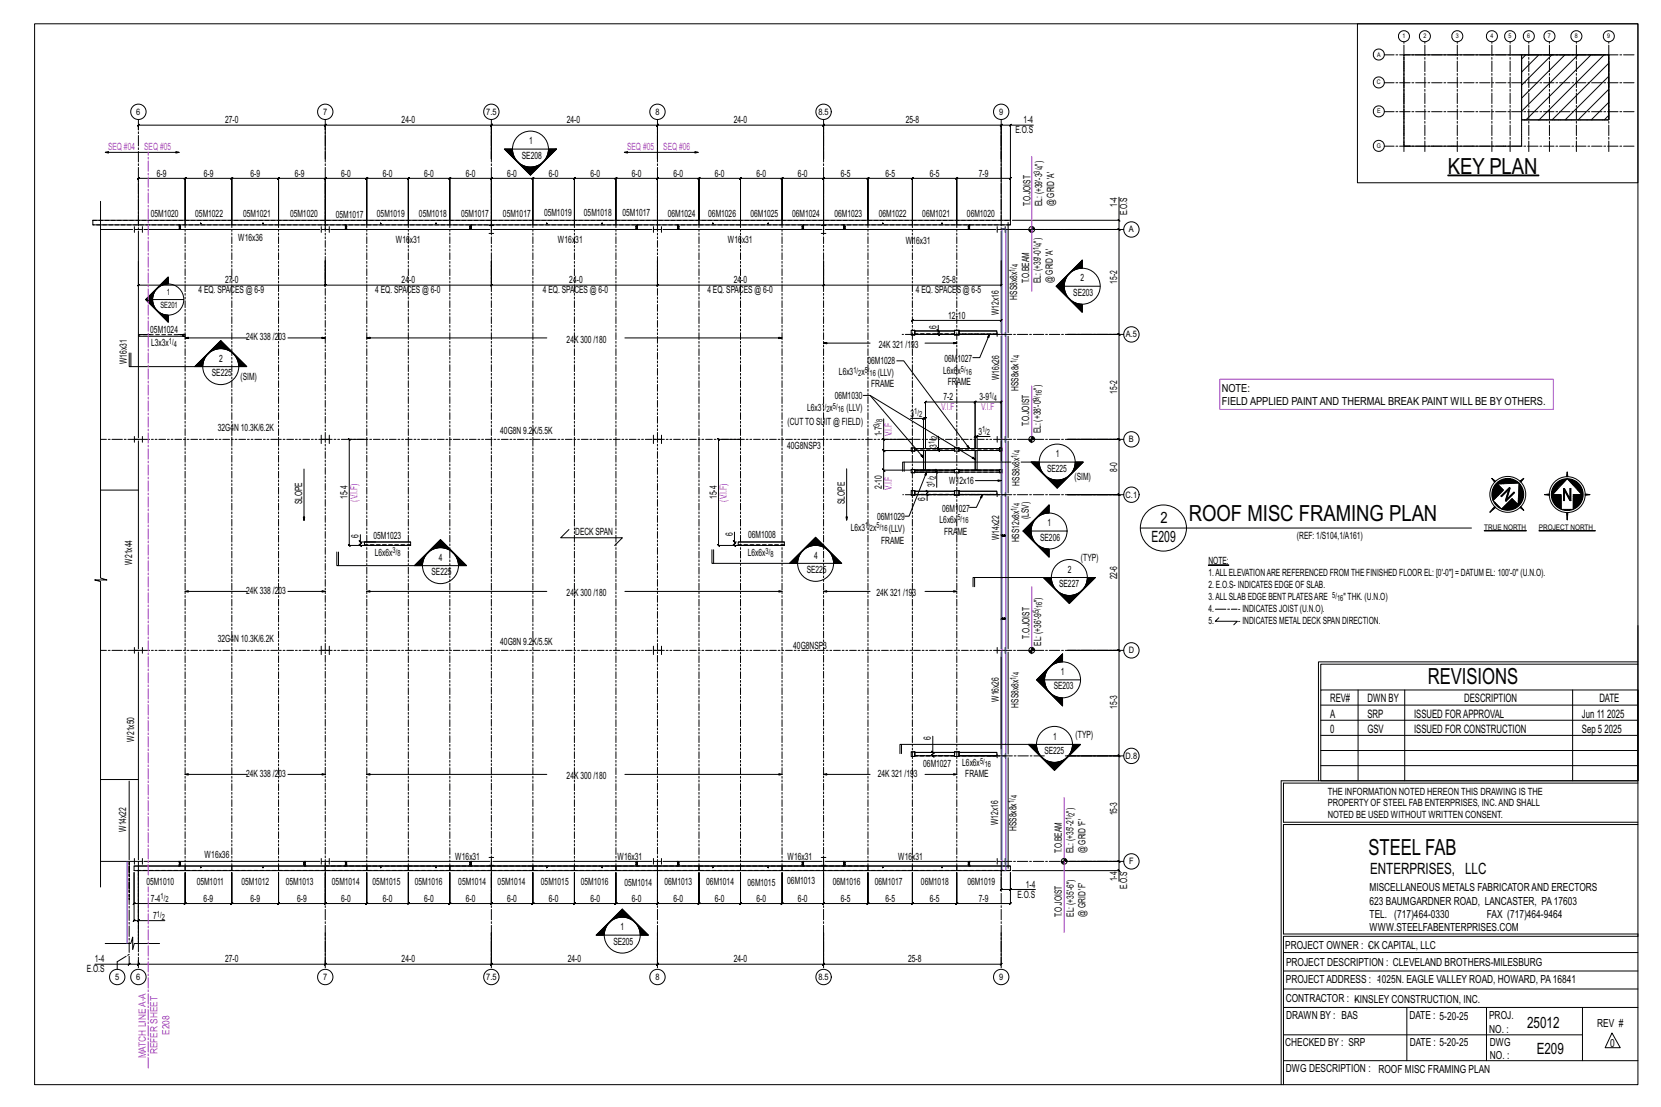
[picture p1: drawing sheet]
<svg xmlns="http://www.w3.org/2000/svg" width="914mm" height="610mm" viewBox="0 0 914 610" stroke-linecap="round" stroke-linejoin="round" font-family="sans-serif">
<g fill="#000" stroke="#000" stroke-width=".55">
<path d="M797 96h50v1h-50zM817 292h23zM847 292h31zM665 311h11z"/>
<circle cx="110" cy="123" r=".1"/>
<circle cx="145" cy="123" r=".1"/>
<circle cx="210" cy="123" r=".1"/>
<circle cx="240" cy="123" r=".1"/>
<circle cx="301" cy="123" r=".1"/>
<circle cx="331" cy="123" r=".1"/>
<circle cx="392" cy="123" r=".1"/>
<circle cx="423" cy="123" r=".1"/>
<circle cx="486" cy="123" r=".1"/>
<circle cx="519" cy="123" r=".1"/>
<circle cx="110" cy="478" r=".1"/>
<circle cx="145" cy="478" r=".1"/>
<circle cx="210" cy="478" r=".1"/>
<circle cx="240" cy="478" r=".1"/>
<circle cx="301" cy="478" r=".1"/>
<circle cx="331" cy="478" r=".1"/>
<circle cx="392" cy="478" r=".1"/>
<circle cx="423" cy="478" r=".1"/>
<circle cx="486" cy="478" r=".1"/>
<circle cx="519" cy="478" r=".1"/>
</g>
<g fill="none" stroke="#000" stroke-width=".55">
<path d="M19 13h883v584h-883zM747 13h155v88h-155zM838 30v36h48v-36h-113v50h3M840 30l-2 3M847 30l-9 10M854 30l-16 17M862 30l-24 24M869 30l-31 31M876 30l-36 36M883 30l-36 36M886 35l-32 31M886 56l-10 10"/>
<path d="M886 49l-17 17M886 42l-24 24M76 71v-2l1-1-1 1h103l1-1-1 1v2M556 69l1-1zM556 69h-5l1-1-1 1v52M569 69h-13v52v-23h1l-1 1v-1h-29l-1 1 1-1v23v-23l-1 1 1-1h-25h1l-1 1v-1v23v-23h1l-1 1v-1h-24l-1 1 1-1v23v-23l-1 1 1-1h-25h1l-1 1v-1v23v-23h1l-1 1v-1h-22l-1 1 1-1v23v-23l-1 1 1-1h-23l-1 1 1-1v23v-23l-1 1 1-1h-23l-1 1 1-1v23v-23l-1 1 1-1h-23l-1 1 1-1v23v-23l-1 1 1-1h-23h1l-1 1v-1v23v-23h1l-1 1v-1h-23h1l-1 1v-1v23v-23h1l-1 1v-1h-23h1l-1 1v-1v23v-23h1l-1 1v-1h-22l-1 1 1-1v23v-23l-1 1 1-1h-23l-1 1 1-1v23v-23l-1 1 1-1h-23l-1 1 1-1v23v-23l-1 1 1-1h-23l-1 1 1-1v23v-23l-1 1 1-1h-23h1l-1 1v-1v23v-23h1l-1 1v-1h-26h1l-1 1v-1v23v-23h1l-1 1v-1h-25l-1 1 1-1v23v-23l-1 1 1-1h-26l-1 1 1-1v23v-23l-1 1 1-1h-26h1l-1 1v-1v23h-25v3h25M838 66h48v-36h-48v50h-65M886 64l-3 2M58 84h41M179 88v-19l1-1-1 1h92h-1l1-1v1v19v-19h-1l1-1v1h91h-1l1-1v1v19v-19h-1l1-1v1h91l1-1-1 1v19v-19l1-1-1 1h98l1-1-1 1v19M278 82l14 14 14-14M278 82l6 6"/>
<path d="M279 82l4 5M279 82l4 4M279 82l4 3M280 82l3 3M280 82l2 3M280 82l2 2M281 82l1 2M281 82l1 1M282 82v1M282 82h-4l14 14 14-14h-24M287 91l5 5 5-5M287 91l5 5"/>
<path d="M288 91l4 4 4-4M289 91l3 4 3-4M289 92l3 2 3-2M290 92l2 2 2-2M291 92l1 1 2-1M291 92l1 1 1-1M291 92l1 1M292 92h.1M292 96l-14-14 14 14M293 92l-1 1v-1M293 92l-1 1M296 91l-4 4"/>
<path d="M302 82h.1M303 82l-1 1M303 82l-1 2M304 82l-2 2M304 82l-2 3M305 82l-4 3M305 82l-4 4M305 82l-4 5M306 82l-6 5M306 82l-6 6M306 82l-14 14M344 84h40"/>
<path d="M55 111v207l4 1h-7l3 1v168M616 109v12h-59M55 126h18M74 125v3M74 126h4M76 121h26v3h-26zM76 127v114M78 125v3M79 126h97M98 124h1v2h-1h1v-2zM99 125h.1M99 124h.1"/>
<path d="M99 126h.1M99 125v1M99 125v1zM99 124v1zM102 121h26v3h-26M110 123h.1M111 123h.1M128 121h25v3h-25M145 123h.1M153 121h26v3h-26M177 126h4M177 125v3"/>
<path d="M179 121h23v3h-23M181 125v3M182 126h88M190 124v2v-2zM190 125h.1M190 124h.1M190 126h.1M190 125v1M190 125h1M191 125h-1M191 125h.1M191 126h.1"/>
<path d="M191 125l-1 1M191 125v1zM191 124v1zM191 125v1M202 121h23v3h-23M209 123h.1M210 123h.1M225 121h23v3h-23M240 123h.1M248 121h23v3h-23M259 124v1zM259 125h.1"/>
<path d="M259 125v1zM259 125v1M259 126h.1M259 124h1h-1v2h1h-1zM269 124h3M269 129h3M271 121h22v3h-22M271 124v5M271 126h88M293 121h23v3h-23M301 123h.1M316 121h23v3h-23"/>
<path d="M331 123h.1M332 123h.1M339 121h23v3h-23M350 125h.1M350 126h.1M350 125v1M350 125v1zM350 124v1zM351 125h-1M351 125l-1 1M351 125h.1M351 126h.1"/>
<path d="M351 124v2zM351 125v1M360 126h4M360 125v3M362 121h23v3h-23M364 125v3M365 126h88M373 124v2v-2zM373 125h.1M373 124h.1M373 126h.1M373 125v1"/>
<path d="M373 125l1 1zM373 124l1 1zM374 125h.1M374 125v1M385 121h23v3h-23M392 123h.1M393 123h.1M408 121h23v3h-23M423 123h.1M431 121h22v3h-22M442 125h.1M442 126h.1"/>
<path d="M442 125v1M442 125v1zM442 124v1zM442 124h1h-1v2h1h-1zM452 124h3M452 129h3M453 121h25v3h-25M453 124v5M454 126h94M464 124h1v2h-1h1v-2zM465 125h.1M465 124h.1"/>
<path d="M465 126h.1M465 125v1M465 125v1zM465 124v1zM478 121h24v3h-24M486 123h.1M502 124h25M502 121h25M518 123h.1M519 123h.1M527 121h29v3h-29zM533 125h.1"/>
<path d="M533 126h.1M533 125v1M533 125v1zM533 124v1zM533 124h1h-1v2h1h-1zM533 126h1M533 125h1M534 125v1M549 126h4M549 125v3M551 127v56M553 125v3"/>
<path d="M555 122v61M566 126h4M566 127l2 1M566 126l2 2M567 126l1 1M568 126v1M568 125l1 1M568 126h1M568 126h.1M568 125v3M568 125l2 1M588 126h28l1 1-1-1v58l1 1-1-1h-28h28l1 1-1-1v58v-1l1 1h-1h-28h28v-1l1 1h-1v30l1 1-1-1h-28h28l1 1-1-1v86l1 1-1-1h-28h28l1 1-1-1v58l1 1-1-1h-28h28l1 1-1-1v58l1 1-1-1h-27h27l1 1-1-1v5"/>
<path d="M616 121l1 1zM616 121v5l1 1-1-1h-61M93 154l-3 3M93 155l-1 1M93 155l-3 2M93 153l-12 12 12 12-5-5M93 155l-2 2M93 153l-5 5M93 156h-1M93 153l-4 4M93 154l-4 3M93 155l-2 1"/>
<path d="M93 156v-3l-13 12M551 144v13h1h-1h-98h1h-1v-13v13h1h-1h-91v-13v13h-91h-1l1-13v13h-1h1h-92v-13v13h-103h1h-1v-13M582 158l5 4M583 158l4 3M583 158l3 3M584 158l2 2M584 158l2 1M585 158h1M586 158h20M586 157v1M586 157l-1 1h1M586 157l-1 1"/>
<path d="M586 157l-1 1 1 1M586 156l-1 2 1 1M586 156l-2 2M586 155l-2 3M586 155l-3 3 3 3M586 154l-3 4M587 154l-4 4 4 4M587 153l-5 5M587 152l-5 6 5 5M594 148l2-2-2 2M596 144l-14 14 14 14M596 143l-15 15 15 14-1-4"/>
<path d="M596 145l-3 3M596 143l-14 15 14 14-14-14zM596 146l-2 2M596 145l-4 3M596 143v5M596 143v1l-5 5M596 147l-1 1M596 144l-5 5M596 145l-4 4M596 144l-6 6M80 165l13 12v-3M80 165l13-12-13 12 13 12"/>
<path d="M81 165l4 4M82 165l3 3M82 165l2 2M83 165l1 1M83 165l1-1v1M84 165h17M84 165h.1M84 164l-1 1 1 1M84 163l-1 2 1 1M84 163l-2 2 2 2M84 163l-2 2M84 162l-2 3 2 2"/>
<path d="M84 162l-2 3 2 3M85 162l-4 3M85 161l-4 4 4 3M85 161l-4 4 4 4M85 160l-4 5 4 5M88 172l5 5M89 173l4 3M90 173l3 3M90 173l3 2M91 173l2 2M92 174h1M502 176h49v1l1-1h-1"/>
<path d="M503 176l-1 1zM517 179l-1 3M590 166l6 5M591 166l5 5M592 167l4 4M593 167l3 3M594 167l2 2-2-2M594 167l2 2M595 167l1 2M595 167l1 1M596 168h.1M71 194v8h36"/>
<path d="M72 194v8M83 184h-7v1h25v-1M98 184h3M101 184h1v1h-1zM101 184h1M102 186h34M112 200l-2 2M112 199l-3 3M112 198l-3 4M113 198l-5 4M113 197l-5 5M113 196l-5 6 14-14 14 14"/>
<path d="M116 193l6-5 5 5M117 193l5-5 4 5M117 193l5-4 4 4M118 193l4-4 3 4M120 192l2-2 1 2M120 192l2-1 1 1M121 192l1-1v1M121 192h1M122 188l-15 14 15-14M122 190l-3 2M122 190l2 2M122 191l1 1"/>
<path d="M122 188l14 14M122 189l-3 3M122 189l2 3M122 191l-2 1M122 189l-4 4M122 189l-5 4M130 196l5 6M130 197l5 5M131 198l3 4M131 199l3 3M131 200l2 2M159 186h20"/>
<path d="M202 186h99M344 186h87M453 189h26M494 199h4l36 48M502 182h2v2h-2zM504 182h21v2h-21zM504 182h-2M504 182h21M509 189h18M516 182l1 1zM517 182v2h-1l1 1-1-1M525 182h3v2h-3z"/>
<path d="M525 182h3M528 182h21v2h-21zM528 182h21M529 184h19M545 184l-6 13h-3M549 184h4M549 183v2M551 185v56M553 183v2M555 185v56M107 202l15-14 14 14zM112 201l-1 1"/>
<path d="M112 201l-2 1M131 201l1 1-1-1M131 201l1 1M131 202h1M475 218h4l29 34M479 218l58 35M177 240v4M181 240v4M360 240v4M364 240v4M486 231v11h16M501 230h7v17"/>
<path d="M508 230v1l1-1zM508 230h1v1l1-1h-1v17v-26v1l1-1h-1h28l-1 1 1-1v26M538 240l-1 1zM74 240v4M74 242h4M76 243v114M78 240v4M167 258v29M177 242h4M202 242h-10v-1l1 1h-1v58l1 1-1-1h11M360 242h4M408 242h-12l-1-1 1 1v58h-1l1 1v-1h13"/>
<path d="M466 258v28M486 258l1 2zM486 241l1 1zM486 242v6l1 1-1-1h17h-17v-1l1 2-1-1v11M498 254v6M503 259h-17v10M504 247h21v1h-21zM504 259h21v1h-21zM504 247h-2v1h2v-1h-2M504 259h-2v1h2v-2l-2 1M504 247h21M505 259h11l-1-1 1 1v1"/>
<path d="M508 248h1v11h-1zM508 248h.1M509 248h-1M509 248h.1M509 259h-5M509 248v11M515 260l1 1zM516 246l1 1zM517 240v7h-12M517 247v1h-1l1 1v-1h-6M525 247h3v1h-3zM525 247h3"/>
<path d="M525 258l3 1zM525 259h-16M525 259h.1M528 259v1h-3M528 247h22v1h-22zM528 259h22v1h-22zM528 247h22M537 248h1v11h-1zM537 248h.1M537 247v-26l-1 1 1-1h14v1l1-1h-1v33M537 259h-9M537 259h13"/>
<path d="M538 248h-1v11M538 240h-1l-1 1 1-1v7M538 248h.1M545 240h-7v7M549 240v4M549 242h4M550 247h2v1h-2zM550 247h2M550 259h2v1h-2zM550 259h2M551 243v29M553 240v4"/>
<path d="M555 243v28M557 254h-60v6M562 254l10 1M566 242h4M566 242l2 1M567 242l1 1M568 242h.1M568 254l14 14 14-14-14 15zM568 241l1 1M568 240l1 2M568 240v4M568 254l14 14"/>
<path d="M568 254l6 6M568 240l2 2M569 254l4 4M570 254l3 3M570 254l2 3M570 254l2 2M571 254l1 2M571 254l1 1M572 254v1M572 254h20M573 259l-4-5 4 5M592 254h4l-14 15-14-15"/>
<path d="M592 254v1M593 254l-1 1M593 254l-1 2M594 254l-2 2M594 254l-2 3M594 254l-3 3M595 254l-4 4M595 254l-4 5M596 254l-6 6M596 254l-14 14M863 260l-1 3M55 270h21"/>
<path d="M502 270h2v3h-2zM504 271h21v1h-21zM504 270h-2M504 271h21M505 260h11v8M510 260l-10 24h-2M510 271v-1l1 1h-1v1l1 1-1-1v4M525 270h3v3h-3zM525 270h3M528 271h21v1h-21zM528 271h21M537 265h14"/>
<path d="M541 272l-3 7h-4M549 271v2M549 272h4M551 273v84M553 271v2M555 273v84M577 263l5 5M578 279l-5 4M578 279l-6 5M578 280l-4 3M578 278v1M578 279l-5 5"/>
<path d="M578 278l-14 14M578 263l4 5 4-5M578 264l4 3 4-3M579 264l3 3M579 264l3 3 3-3M580 264l2 2 2-2M581 264l1 2 1-2M581 264l1 1 1-1M581 264l1 1M582 264v1M583 264l-1 1M584 264l-2 2"/>
<path d="M585 264l-3 3M587 263l-5 5M821 263l2 2M822 264l1 1M823 279l-3 3 2-2M823 277l3 2M823 279l-1 1M823 265l-2-2 2 3M823 279l-3 3M824 267l12-1v12l-4-3-5 5-5-4 6-6zM824 267a8 8 0 0 0-1 8M825 267a8 8 0 0 0-2 8"/>
<path d="M825 267l-2 4v3M825 267l-2 4 1 3M826 268l-2 3v3M826 268l-2 3v2M826 268l-1 2v3M826 269l-1 1v3M827 269l-2 3M827 269l-1 3M827 269l-1 2M828 270l-1 1M831 269l-4 5-1-1 5-5v1l-1 6 3-4h1l-5 5M832 266h-2h-2"/>
<path d="M833 275h-2M833 275l-2 1M833 266l-3-1-3 1M833 275l-3 2M833 276l-3 1M834 271l-5 5 2-7-5 4M834 271l-5 5 2-7-4 4M834 276l-2 1h-2M834 266a7 7 0 0 0-8 0M834 276l-2 2h-3M834 266a8 8 0 0 0-9 0M835 277l-3 1h-3"/>
<path d="M835 277l-3 2h-4M835 266a8 8 0 0 0-11 1M835 277l-4 2h-3M835 278a8 8 0 0 1-7 1M836 266a8 8 0 0 0-11-1 8 8 0 0 0-3 10M836 278a8 8 0 0 1-9 2M836 270v3v2M836 269l1 4-1 3M836 268a7 7 0 0 1 0 8M836 268a8 8 0 0 1 0 9M836 267a8 8 0 0 1 0 11M836 267a8 8 0 0 1 1 10 8 8 0 0 1-10 3"/>
<path d="M837 279l2 2-2-2 1 1M837 279l2 2M838 264l-1 1 2-2-2 2M839 263l-2 3M850 272l3 1M853 272h-1h1M853 272h-3h2M855 272a8 8 0 0 0 4 8M855 272a8 8 0 0 0 4 7M856 272l1 4 2 3M856 272l1 4 2 2M856 272l1 3 2 3"/>
<path d="M857 272l1 3 1 2M858 272v3l1 1M858 272l1 4M858 272l1 3M859 272v3M859 272v2M860 267l-2 1-1 2M861 266l-3 2-2 3M861 269v7M861 265a7 7 0 0 0-5 6M861 270l3 6h1v-7h-1v6l-3-6v7M862 265a8 8 0 0 0-7 7"/>
<path d="M862 264a8 8 0 0 0-7 8M862 264a8 8 0 0 0-7 7 8 8 0 0 0 4 9M863 263v-2v2M863 261v-1v3M863 264l8 8h-5v9h-7v-9h-4zM863 264a8 8 0 0 1 8 7 8 8 0 0 1-5 9M864 264a8 8 0 0 1 7 8M864 265a8 8 0 0 1 6 7M864 269v7l-3-7M864 265a7 7 0 0 1 6 6M865 269v7l-4-7v7M865 266l3 2 1 3"/>
<path d="M866 267l1 1 2 2M866 272v2M867 272l-1 3M868 272l-2 4M868 272l-1 3-1 1M868 272v3l-2 2M869 272l-1 3-2 2M869 272l-1 4-2 2M870 272l-1 4-3 2M870 272l-1 4-3 3M870 272a8 8 0 0 1-4 7M871 272a8 8 0 0 1-5 8"/>
<path d="M873 272h2M874 272h-1h2M875 272l-2 1M198 298l1 1zM198 294v4h9M198 298v2l1 1-1-1h9M201 298h25v2h-25zM201 298h25M242 299l-2 3M242 299l3 3M242 299l-3 3M313 292l-4 4h34l-5 4"/>
<path d="M404 298l1 1zM404 293v5h1M404 298v2l1 1-1-1h13M406 298h26v2h-26zM406 298h26M449 299l-2 1M449 299l2 1M449 298l-3 3M449 300h-1M449 296l14 14-14-14-14 14M449 297l4 4M449 297l3 4"/>
<path d="M449 296l14 14M449 298l3 3M449 297l-4 4M552 295l-1-1 1 1M563 292l15-14-14 14M564 292l14 15M564 292l14 14M564 292l5 5M565 292l3 4M567 292l1 2M567 292l1 1M568 292h19"/>
<path d="M568 292h-1M568 292h-1l1 1M568 291l-2 1M568 291l-2 1 2 2M568 290l-2 2 2 2M568 290l-2 2 2 3M568 290l-3 2 3 3M568 289l-3 3 3 3M568 289l-3 3 3 4M568 288l-4 4M569 288l-5 4 5 5M569 287l-5 5 5 6"/>
<path d="M576 283l2-2-2 2M578 282l-1 1M578 280l-3 3M578 281l-3 2M578 281l-2 2M578 283v-5l-15 14 15 15v-4M628 291h182M861 281h4M862 282l1 4M863 282v2M863 282v4v-4M185 304v7h43"/>
<path d="M186 304v7M228 311l14-14 15 14zM228 311l14-14 15 14-15-14zM233 311h-1M233 310l-1 1M233 310l-2 1M233 309l-2 2M233 309l-3 2M233 308l-3 3 3-2M233 308l-3 3M234 307l-5 4M234 306l-5 5"/>
<path d="M237 303l5-5 6 5M238 303l4-5 5 5M238 302l4-4 5 4M239 302l3-3 4 3M240 302l2-3 3 3M240 302l2-2 3 2M241 302l1-2 2 2M241 302l1-1 2 1M242 302v-1l1 1M242 302h1M242 301v1M242 301l1 1"/>
<path d="M251 306l5 5-14-13-14 13M251 307l5 4M252 308l3 3M252 309l3 2-3-2M252 309l2 2M252 310l2 1M252 310l1 1M252 311h1M392 303v7h43M393 303v7M435 310h4M439 310h24l-14-14-14 14"/>
<path d="M439 310h.1M439 310h-1M439 309l-1 1M439 308l-1 2M439 308l-2 2M440 307l-3 3M440 307l-4 3M440 306l-4 4M440 305l-4 5M441 305l-6 5M441 304l-6 6M444 302l5-5 5 5"/>
<path d="M445 301l4-4 4 4M446 301l3-3 3 3M447 301l2-3 2 3M447 301l2-2 2 2M448 300l1-1 1 1M448 300h1h1M449 300h.1M457 304l6 6M457 305l6 5M458 305l4 5M458 306l4 4M458 307l4 3"/>
<path d="M459 308l2 2M459 308l1 2M459 309l1 1M459 310h1M459 310h.1M537 318v5M572 300l6 6M573 301l5 5-5-5M574 302l4 3M574 318h5M574 318l15 14 14-14-14 14M575 302l3 3"/>
<path d="M575 318l14 14 14-14-6 6M575 318l6 6M575 302l3 2M575 318l5 5M575 318l5 4M576 318l4 4M576 302l2 2M576 302l2 1M577 302l1 1M577 318l2 2M577 302h1M578 318l1 1"/>
<path d="M579 318h24l-14 14-15-14M599 318h.1M599 318v1M600 318l-1 1M600 318l-2 2M601 318l-3 3M602 318l-4 4M602 318l-5 5M102 326h34M159 326h20M202 326h99M344 326h87"/>
<path d="M453 326h26M509 326h18M579 320l-2-2h-41v5M579 321l-3-3 3 3M583 326l6 6 5-6M584 327l5 4 4-4M585 327l4 4 4-4M585 327l4 4M585 327l4 4 3-4M586 327l3 3M586 328l3 2 2-2M586 328l3 2"/>
<path d="M587 328l2 1 1-1M588 328l1 1M588 328l1 1v-1M588 328h1M589 328h.1M590 328l-1 1M591 328l-2 2-2-2M591 328l-2 2M592 327l-3 4M598 320l3-2-3 3M74 357v3M74 358h4"/>
<path d="M76 359v115M78 357v3M177 356v4M177 358h4M181 356v4M360 356v4M360 358h4M364 356v4M549 357v3M549 358h4M551 359v56M552 340l-1 1h1"/>
<path d="M553 357v3M555 359v56M566 358h4M566 358l2 2M567 358l1 1M568 358v1M568 357l1 1M568 358h.1M568 356v4M568 357l2 1M671 340l-2 2h12l-2 2M902 345v85h-197"/>
<path d="M574 374l1 1M575 374h20M575 374v1M575 373l-1 1 1 1M575 373l-1 1M575 373l-1 1 1 2M575 372l-2 2 2 2M575 372l-2 2 2 3M575 371l-2 3 2 3M576 371l-4 3 4 4M576 370l-4 4 4 4M576 370l-4 4 4 5"/>
<path d="M577 369l-6 5 6 6M585 360l-14 14 14 15-14-15zM585 364h.1M585 360l-14 14 14 14M585 363l-1 2M585 362l-4 3M585 361l-5 5M585 362l-3 3M585 363l-2 2M585 364l-1 1M585 364h-1M585 361l-4 4"/>
<path d="M585 361l-6 5M585 361l-4 5M585 364v-4l-14 14 14 15v-4M727 380h175v50h-175zM748 380v50M773 380v50M866 380v50M902 366h-175v14M902 364h-176v66M579 382l6 6M580 383l5 5M581 383l4 5"/>
<path d="M581 384l4 3M582 384l3 3M583 384l2 2M584 384l1 1M585 384h.1M727 397h175M727 388h175M496 410v5M502 414h2v3h-2zM504 414h21v2h-21zM504 414h-2M504 414h21"/>
<path d="M513 414l1 1zM514 405l-1 9M514 414v2h-1l1 1-1-1M525 414h3v3h-3zM525 414h3M528 414h21v2h-21zM528 414h21M529 416h19M549 415v2M549 416h4M551 417v57M553 415v2"/>
<path d="M555 417v61M566 410h29l-14 14zM567 410l5 5M567 410l4 4M568 410l3 4M568 410l3 3M569 410l2 2M569 410l2 1M570 410l1 1M570 410h1M571 412l-3-2h-73v5M575 418l6 6 5-6"/>
<path d="M576 419l5 4 4-4M577 419l4 4 3-4M577 419l4 3 3-3M578 419l3 3 2-3M578 420l3 2 2-2M579 420l2 2 1-2M579 420l2 1 1-1M580 420l1 1v-1M580 420h1M590 411l1-1-1 1M591 410h-1M592 410l-2 1"/>
<path d="M592 410l-2 2M593 410l-3 2M593 410l-3 3M594 410l-4 4M594 410l-5 5M594 410l-5 6M595 410l-14 14-14-14 5 6M595 410l-14 14-15-14 15 14M595 410l-14 14M727 413h175M727 405h175M55 429h21"/>
<path d="M71 430v44M102 426h34M159 426h20M202 426h99M344 426h87M453 426h26M509 426h18M705 430v167M727 422h175M902 431h-195v22h195M902 454h-195v60h195v2h-195v81M55 474h19"/>
<path d="M74 473v3M74 474h4M76 479v28h15M78 473v3M79 474h97M98 477h1v-2l-1-1h1v3M99 476h.1M99 475h.1M99 475v1zM102 477h26v2h-26zM102 477h-28M110 478h.1"/>
<path d="M111 478h.1M128 477h-54v2h28M128 477h25v2M128 477h51v2M145 478h.1M153 477h49v2h-74M167 475h.1M167 476h.1M167 476h1zM167 475l1 1zM168 475h.1M168 476h.1"/>
<path d="M168 477v-3v1v2M177 473v3M177 474h4M179 477h299M181 473v3M182 474h88M190 477v-2v-1v3M190 476h.1M190 475h.1M190 475h1M191 476h-1M191 475h.1"/>
<path d="M191 476h.1M191 475v1zM202 477h23v2h-23zM209 478h.1M210 478h.1M225 477h23v2h-23zM240 478h.1M248 477h23v2h-23zM259 475h.1M259 476h.1M259 475v1zM259 477v-3h1l-1 1v2h1"/>
<path d="M269 472h3M269 477h3M271 477h22v2h-22zM271 472v5M271 474h88M293 477h23v2h-23zM301 478h.1M316 477h23v2h-23zM331 478h.1M332 478h.1M339 477h23v2h-23zM350 475h1"/>
<path d="M350 476h1M350 476h.1M350 475v1zM351 475h-1M351 476h-1M351 475h.1M351 476h.1M351 477v-3v1v2M360 473v3M360 474h4M362 477h23v2h-23zM364 473v3"/>
<path d="M365 474h88M373 477v-2v-1v3M373 476h.1M373 475h.1M373 476h1zM373 475l1 1zM374 475h.1M374 476h.1M385 477h23v2h-23zM392 478h.1M393 478h.1M408 477h23v2h-23z"/>
<path d="M423 478h.1M431 477h22v2h-22zM442 475h.1M442 476h.1M442 475v1zM442 477v-3h1l-1 1v2h1M452 472h3M452 477h3M453 472v5M454 474h94M464 477h1v-2l-1-1h1v3M465 476h.1"/>
<path d="M465 475h.1M465 475v1zM486 478h.1M502 477h25v2h-25zM502 477h-49v2h25M518 478h.1M519 478h.1M527 477h-49v2h24M527 477h29v2h-29M527 477h29M533 475h.1M533 476h.1"/>
<path d="M533 475v1zM533 477v-3h1l-1 1v2h1M533 476h1M534 475h-1M549 473v3M549 474h4M551 479v11l1-1-1 1h5M553 473v3M557 479h59v6M584 474h4M584 475l1 1M584 474l2 2"/>
<path d="M585 474l1 1M586 473l1 1M586 474h1M586 474h.1M586 473v3M616 479l1 1zM556 490l1-1-1 1zM570 490h-14v-10v18l1-1-1 1h-29v-1l-1 1h1v-18v18v-1l-1 1h1h-25l1-1-1 1v-18v18l1-1-1 1h-24v-1l-1 1h1v-18v18v-1l-1 1h1h-25l1-1-1 1v-18v18l1-1-1 1h-22v-1l-1 1h1v-18v18v-1l-1 1h1h-23v-1l-1 1h1v-18v18v-1l-1 1h1h-23v-1l-1 1h1v-18v18v-1l-1 1h1h-23v-1l-1 1h1v-18v18v-1l-1 1h1h-23l1-1-1 1v-18v18l1-1-1 1h-23l1-1-1 1v-18v18l1-1-1 1h-23l1-1-1 1v-18v18l1-1-1 1h-22v-1l-1 1h1v-18v18v-1l-1 1h1h-23v-1l-1 1h1v-18v18v-1l-1 1h1h-23v-1l-1 1h1v-18v18v-1l-1 1h1h-23v-1l-1 1h1v-18v18v-1l-1 1h1h-23l1-1-1 1v-18v18l1-1-1 1h-26l1-1-1 1v-18v18l1-1-1 1h-25v-1l-1 1h1v-18v18v-1l-1 1h1h-26v-1l-1 1h1v-18v18v-1l-1 1h1h-28v-1l-1 1h1v-18v27h-1l1-1v1h2M58 520h14l1-4v7l1-3h14M76 507l1-1-1 1zM179 514v17l1-1-1 1h92h-1l1-1v1v-17v17h-1l1-1v1h91h-1l1-1v1v-17v17h-1l1-1v1h91l1-1-1 1v-17v17l1-1-1 1h98l1-1-1 1v-17M333 515h24l-14-14-15 14h4"/>
<path d="M333 514l-1 1M333 513l-2 2M333 512l-3 3M333 511l-3 4M334 511l-5 4M334 510l-5 5M335 509l-6 6M338 506l5-5 4 5M338 506l5-4 4 4M339 506l4-4 3 4M340 505l3-2 2 2M341 505l2-2 1 2"/>
<path d="M341 505l2-1 1 1M342 505l1-1v1M342 505h1M342 505h.1M343 501l14 14-14-14-15 14M343 503l-3 2M343 501l5 6M343 503l2 2M343 501l-6 6M343 501l14 14M351 509l5 6M351 510l5 5"/>
<path d="M351 511l5 4M352 511l3 4-3-4M352 512l3 3M352 513l2 2M352 514l2 1M352 514l1 1M352 515h1M65 530v4M71 531l1-1-1 1zM71 527v4h-19M179 529v2l1-1-1 1h-103l1-1-1 1v-2v2l1-1-1 1h-5M707 535h195"/>
<path d="M707 525h195M707 555h195M707 545h195M774 555v29M818 555v29M871 555v29M707 570h164M887 569l5 8h-8zM707 584h195"/>
<circle cx="773" cy="20" r="3"/>
<circle cx="784" cy="20" r="3"/>
<circle cx="802" cy="20" r="3"/>
<circle cx="821" cy="20" r="3"/>
<circle cx="831" cy="20" r="3"/>
<circle cx="842" cy="20" r="3"/>
<circle cx="853" cy="20" r="3"/>
<circle cx="868" cy="20" r="3"/>
<circle cx="886" cy="20" r="3"/>
<circle cx="759" cy="30" r="3"/>
<circle cx="759" cy="45" r="3"/>
<circle cx="76" cy="62" r="4"/>
<circle cx="179" cy="62" r="4"/>
<circle cx="271" cy="62" r="4"/>
<circle cx="362" cy="62" r="4"/>
<circle cx="453" cy="62" r="4"/>
<circle cx="551" cy="62" r="4"/>
<circle cx="759" cy="61" r="3"/>
<circle cx="292" cy="82" r="10"/>
<circle cx="759" cy="80" r="3"/>
<circle cx="568" cy="126" r="1.6"/>
<circle cx="623" cy="126" r="4"/>
<circle cx="596" cy="158" r="10"/>
<circle cx="93" cy="165" r="9"/>
<circle cx="623" cy="184" r="4"/>
<circle cx="122" cy="202" r="10"/>
<circle cx="568" cy="242" r="1.6"/>
<circle cx="582" cy="254" r="10"/>
<circle cx="623" cy="242" r="4"/>
<circle cx="623" cy="272" r="4"/>
<circle cx="830" cy="272" r="9"/>
<circle cx="830" cy="272" r="10"/>
<circle cx="863" cy="272" r="9"/>
<circle cx="863" cy="272" r="10"/>
<circle cx="578" cy="292" r="10"/>
<circle cx="640" cy="291" r="13"/>
<circle cx="242" cy="311" r="10"/>
<circle cx="449" cy="310" r="10"/>
<circle cx="589" cy="318" r="10"/>
<circle cx="568" cy="358" r="1.6"/>
<circle cx="623" cy="358" r="4"/>
<circle cx="585" cy="374" r="10"/>
<circle cx="581" cy="410" r="10"/>
<circle cx="623" cy="416" r="4"/>
<circle cx="586" cy="474" r="1.6"/>
<circle cx="623" cy="474" r="4"/>
<circle cx="343" cy="515" r="10"/>
<circle cx="65" cy="538" r="4"/>
<circle cx="76" cy="538" r="4"/>
<circle cx="179" cy="538" r="4"/>
<circle cx="271" cy="538" r="4"/>
<circle cx="362" cy="538" r="4"/>
<circle cx="453" cy="538" r="4"/>
<circle cx="551" cy="538" r="4"/>
</g>
<path d="M568 86v74M568 213v27M671 209h184v16h-184zM568 323v33M586 439v34M586 474v39" fill="none" stroke="#f0f" stroke-width=".55"/>
<path d="M773 30h113v36M838 66h48h-48M838 66v14h-65v-50M838 66v-36h48v36" fill="none" stroke="#000" stroke-width=".55" stroke-dasharray="0 1"/>
<g fill="none" stroke="#000" stroke-width=".55" stroke-dasharray="5.8 1 1 1">
<path d="M900 30h-138M900 46h-138M76 66v60M179 66v60M271 66v55M362 66v60M453 66v60M551 66v60M900 62h-138M773 83v-60M784 83v-60M802 83v-60"/>
<path d="M821 83v-60M831 83v-60M842 83v-60M853 83v-60M868 83v-60M886 83v-60M900 80h-138M619 126h-65M619 184h-122M76 242h-21M619 242h-65M619 272h-122"/>
<path d="M669 335h12M76 358h-21M619 358h-65M575 416h-31M619 416h-33M76 474v60M76 479v40M179 474v60M271 474v60M362 474v60M453 474v60M551 474v60"/>
<path d="M619 474h-65M65 530l6-4v-52v21"/>
</g>
<path d="M552 126h2v353h-2zM70 474v46M76 479v40" fill="none" stroke="#00f" stroke-width=".55"/>
<g fill="none" stroke="#000" stroke-width=".55" stroke-dasharray="2 1.4">
<path d="M51 121h451M99 125h.1M99 126h.1M99 124h.1M99 126v-1M99 125v-1M99 125v1M99 124v1M110 123h1M110 123h.1M111 123h.1M111 123h-1"/>
<path d="M145 123h.1M190 125h.1M190 126h.1M190 124h.1M191 125h.1M191 126v-1M191 126h.1M191 125v-1M191 125v1M191 124v1M209 123h1M209 123h.1"/>
<path d="M210 123h.1M210 123h-1M240 123h.1M259 125h.1M259 126h.1M259 126v-1M259 125v-1M259 125v1M259 124v1M259 124h.1M301 123h.1M331 123h1"/>
<path d="M331 123h.1M332 123h.1M332 123h-1M350 125h.1M350 126h.1M350 126v-1M351 125h.1M351 126v-1M351 125v-1M351 126h.1M351 125v1M351 124v1"/>
<path d="M351 124h.1M373 125h.1M373 126h.1M373 124h.1M373 126v-1M373 126l1-1M373 125h1M373 126h1M373 125l1-1M374 126h.1M374 125h.1M374 125v1"/>
<path d="M374 124v1M374 126h-1M374 125h-1M392 123h1M392 123h.1M393 123h-1M423 123h.1M442 125h.1M442 126h.1M442 126v-1M442 125v-1M442 125v1"/>
<path d="M442 124v1M442 124h.1M465 125h.1M465 126h.1M465 124h.1M465 126v-1M465 125v-1M465 125v1M465 124v1M486 123h.1M502 124h-451M502 121h54"/>
<path d="M518 123h1M519 123h.1M519 123h-1M533 125h.1M533 126h.1M533 126v-1M533 125v-1M533 125h1M533 126h1M533 125v1M533 124v1M533 124h1"/>
<path d="M534 126h-1M534 125h-1M556 124h-54M76 185v-1h25M77 184h.1M101 185h.1M102 185h-1v-1M502 184h2M504 182v2M504 184h21M504 184h.1M525 184h-21"/>
<path d="M526 184h-1M528 184h-2v-2M528 182v2M528 184h.1M528 184h21M549 184h-21M502 248h2M504 247v1M504 259v1M504 248h21M504 248h.1M504 259h21"/>
<path d="M504 259h.1M508 259h1M525 248h-21M525 259h-21M525 260h-21M525 259h.1M526 247v1h2M526 248h-1M526 259v1h2M528 248h.1M528 247v1M528 259v1"/>
<path d="M528 248h22M528 259h22M537 259h1M550 248h-22M550 260h-22M550 259h-22M550 248h.1M550 247v1h2M550 259v1h2M502 260h2M502 273h2M504 270v3"/>
<path d="M504 260h.1M504 272h21M504 273h.1M525 260v-1M525 272h-21M525 260h1M526 273h-1M528 260h.1M528 273h-2v-3M528 270v3M528 273h.1M528 272h21"/>
<path d="M549 272h-21M550 260h.1M552 295h1l1-1v1h-2M552 295h.1M553 295h.1M201 300h25M226 300h-25M406 300h26M432 300h-26M552 341h2h-1h-1M552 340v1M552 340h.1"/>
<path d="M552 341h.1M552 341v-1M552 340v1zM553 340v1zM553 340h.1M553 341h.1M553 341v-1M553 340v1M502 417h2M504 414v3M504 416h21M504 416h.1"/>
<path d="M525 416h-21M526 416h-1M528 417h-2v-3M528 414v3M528 416h.1M528 416h21M549 416h-21M99 476h.1M99 475h.1M99 477h-1M110 478h1M110 478h.1"/>
<path d="M111 478h-1M111 478h.1M145 478h.1M167 475h.1M167 476h.1M167 476h1M167 475h1M168 476h.1M168 475h.1M168 476h-1M168 475h-1M168 477h.1"/>
<path d="M179 479h-105M179 477h23M190 476h.1M190 475h.1M190 477h.1M191 475h.1M191 476h.1M202 479h-23M202 477h23M209 478h1M209 478h.1M210 478h-1"/>
<path d="M210 478h.1M225 479h-23M225 477h23M240 478h.1M248 479h-23M248 477h23M259 475h.1M259 476h.1M260 477h-1M271 479h-23M271 477h22M293 479h-22"/>
<path d="M293 477h23M301 478h.1M316 479h-23M316 477h46M331 478h1M331 478h.1M332 478h-1M332 478h.1M350 475h.1M350 476h.1M351 475h.1M351 476h.1"/>
<path d="M351 477h.1M362 477h23M362 479h-46M373 476h.1M373 475h.1M373 477h.1M373 476h1M373 475h1M374 476h.1M374 475h.1M374 476h-1M374 475h-1"/>
<path d="M385 479h-23M385 477h23M392 478h1M392 478h.1M393 478h-1M408 477h23M408 479h-23M423 478h.1M431 477h22M442 475h.1M442 476h.1M443 477h-1"/>
<path d="M453 477h25M465 476h.1M465 475h.1M465 477h-1M486 478h.1M518 478h1M519 478h.1M519 478h-1M533 475h.1M533 476h.1M533 475h1M533 476h1"/>
<path d="M534 476h-1M534 475h-1M534 477h-1M556 479h-148"/>
</g>
<g fill="none" stroke="#000" stroke-width=".55" stroke-dasharray="3.7 1 1 1 1 1">
<path d="M102 122v120M128 122v120M153 122v120M202 122v120M225 122v120M248 122v120M271 122v120M293 122v120M316 122v120M339 122v120M385 122v120M408 122v120"/>
<path d="M431 122v120M453 122v120M478 122v120M502 122v120M527 122v120M79 242h100M102 242v116M128 242v116M153 242v116M179 242v-120M179 242h183M202 242v116"/>
<path d="M225 242v116M248 242v116M271 242v116M293 242v116M316 242v116M339 242v116M362 242v-120M362 242h187M385 242v116M408 242v116M431 242v116M453 242v116"/>
<path d="M478 242v116M502 242v116M527 242v116M79 358h100M179 358v-116M179 358h183M362 358v-116M362 358h187M102 479v-121M128 479v-121M153 479v-121M179 479v-121"/>
<path d="M202 479v-121M225 479v-121M248 479v-121M271 479v-121M293 479v-121M316 479v-121M339 479v-121M362 479v-121M385 479v-121M408 479v-121M431 479v-121M453 479v-121"/>
<path d="M478 479v-121M502 479v-121M527 479v-121"/>
</g>
<path d="M82 482v-398M82 588v-100" fill="none" stroke="#f0f" stroke-width=".55" stroke-dasharray="5.8 1 1 1"/>
<g font-size="12.2">
<text x="797" y="96">KEY PLAN</text>
<text x="654" y="287">ROOF MISC FRAMING PLAN</text>
<text x="786" y="377">REVISIONS</text>
<text x="753" y="471">STEEL FAB</text>
</g>
<g font-size="8.6">
<text x="639" y="288">2</text>
<text x="634" y="299">E209</text>
<text x="754" y="481">ENTERPRISES, LLC</text>
<text x="841" y="566">25012</text>
<text x="846" y="580">E209</text>
</g>
<g font-size="6.4">
<text x="732" y="386">REV#</text>
<text x="753" y="386">DWN BY</text>
<text x="806" y="386">DESCRIPTION</text>
<text x="880" y="386">DATE</text>
<text x="732" y="395">A</text>
<text x="753" y="395">SRP</text>
<text x="778" y="395">ISSUED FORAPPROVAL</text>
<text x="871" y="395">Jun 11</text>
<text x="885" y="395">2025</text>
<text x="732" y="404">0</text>
<text x="753" y="404">GSV</text>
<text x="778" y="404">ISSUED FOR CONSTRUCTION</text>
<text x="871" y="404">Sep 5</text>
<text x="883" y="404">2025</text>
</g>
<g font-size="6.1">
<text x="673" y="216">NOTE:</text>
<text x="673" y="223">FIELD APPLIED PAINT AND THERMAL BREAK PAINT WILL BE BY OTHERS.</text>
<text x="754" y="491">MISCELLANEOUS METALS FABRICATORAND ERECTORS</text>
<text x="754" y="498">623 BAUMGARDNER ROAD, LANCASTER, PA17603</text>
<text x="754" y="505">TEL. (717)464-0330</text>
<text x="819" y="505">FAX (717)464-9464</text>
<text x="754" y="513">WWW.STEELFABENTERPRISES.COM</text>
<text x="708" y="523">PROJECT OWNER : -CK CAPITAL, LLC</text>
<text x="708" y="532">PROJECT DESCRIPTION : CLEVELAND BROTHERS-MILESBURG</text>
<text x="708" y="541">PROJECTADDRESS : -1025N. EAGLE VALLEY ROAD, HOWARD, PA16841</text>
<text x="708" y="552">CONTRACTOR : -KINSLEY CONSTRUCTION, INC.</text>
<text x="708" y="561">DRAWN BY : BAS</text>
<text x="776" y="561">DATE : 5-20-25</text>
<text x="820" y="561">PROJ.</text>
<text x="820" y="569">NO. :</text>
<text x="879" y="566">REV #</text>
<text x="708" y="576">CHECKED BY : SRP</text>
<text x="776" y="576">DATE : 5-20-25</text>
<text x="820" y="576">DWG</text>
<text x="886" y="577">0</text>
<text x="820" y="583">NO. :</text>
<text x="708" y="590">DWG DESCRIPTION : ROOF MISC FRAMING PLAN</text>
</g>
<g font-size="5.5">
<text x="124" y="68">27-0</text>
<text x="221" y="68">24-0</text>
<text x="312" y="68">24-0</text>
<text x="404" y="68">24-0</text>
<text x="499" y="68">25-8</text>
<text x="564" y="68">1-4</text>
<text x="559" y="73">E.O.S</text>
<text x="291" y="79">1</text>
<text x="287" y="88">SE208</text>
<text x="574" y="91" transform="rotate(-90 574 91)">&quot;)</text>
<text x="86" y="97">6-9</text>
<text x="112" y="97">6-9</text>
<text x="138" y="97">6-9</text>
<text x="162" y="97">6-9</text>
<text x="188" y="97">6-0</text>
<text x="211" y="97">6-0</text>
<text x="234" y="97">6-0</text>
<text x="256" y="97">6-0</text>
<text x="279" y="97">6-0</text>
<text x="302" y="97">6-0</text>
<text x="325" y="97">6-0</text>
<text x="348" y="97">6-0</text>
<text x="371" y="97">6-0</text>
<text x="394" y="97">6-0</text>
<text x="416" y="97">6-0</text>
<text x="439" y="97">6-0</text>
<text x="463" y="97">6-5</text>
<text x="487" y="97">6-5</text>
<text x="512" y="97">6-5</text>
<text x="539" y="97">7-9</text>
<text x="567" y="114" transform="rotate(-90 567 114)">T.O.JOIST</text>
<text x="574" y="114" transform="rotate(-90 574 114)">EL: (+39'-3</text>
<text x="580" y="114" transform="rotate(-90 580 114)">@ GRID 'A'</text>
<text x="615" y="114" transform="rotate(-90 615 114)">1-4</text>
<text x="83" y="120">05M1020</text>
<text x="107" y="120">05M1022</text>
<text x="134" y="120">05M1021</text>
<text x="160" y="120">05M1020</text>
<text x="185" y="120">05M1017</text>
<text x="207" y="119">05M1019</text>
<text x="231" y="120">05M1018</text>
<text x="254" y="120">05M1017</text>
<text x="277" y="119">05M1017</text>
<text x="300" y="119">05M1019</text>
<text x="321" y="119">05M1018</text>
<text x="343" y="119">05M1017</text>
<text x="368" y="119">06M1024</text>
<text x="390" y="120">06M1026</text>
<text x="413" y="119">06M1025</text>
<text x="436" y="120">06M1024</text>
<text x="459" y="120">06M1023</text>
<text x="484" y="119">06M1022</text>
<text x="508" y="119">06M1021</text>
<text x="532" y="120">06M1020</text>
<text x="621" y="118" transform="rotate(-90 621 118)">E.O.S</text>
<text x="131" y="133">W16x36</text>
<text x="218" y="134">W16</text>
<text x="226" y="134">x31</text>
<text x="307" y="134">W16x</text>
<text x="317" y="134">31</text>
<text x="401" y="134">W16</text>
<text x="409" y="134">x31</text>
<text x="499" y="134">W</text>
<text x="502" y="134">16x31</text>
<text x="573" y="134" transform="rotate(-90 573 134)">&quot;)</text>
<text x="567" y="156" transform="rotate(-90 567 156)">T.O.BEAM</text>
<text x="573" y="156" transform="rotate(-90 573 156)">EL: (+39'-0</text>
<text x="580" y="156" transform="rotate(-90 580 156)">@ GRID 'A'</text>
<text x="595" y="155">2</text>
<text x="109" y="162">4 EQ. SPACES @ 6-9</text>
<text x="124" y="156">27</text>
<text x="128" y="156">-</text>
<text x="129" y="156">0</text>
<text x="207" y="162">4 EQ. SPACES @ 6-0</text>
<text x="221" y="156">24</text>
<text x="225" y="156">-</text>
<text x="226" y="156">0</text>
<text x="299" y="162">4 EQ. SPA</text>
<text x="313" y="156">24</text>
<text x="316" y="162">CES @ 6-0</text>
<text x="318" y="156">-0</text>
<text x="389" y="162">4 EQ. SPACES @ 6-0</text>
<text x="404" y="156">24</text>
<text x="408" y="156">-</text>
<text x="409" y="156">0</text>
<text x="504" y="162">4 EQ. SPACES @ 6-5</text>
<text x="519" y="156">25-8</text>
<text x="615" y="156" transform="rotate(-90 615 156)">15-2</text>
<text x="560" y="165" transform="rotate(-90 560 165)">HSS8x8x</text>
<text x="591" y="163">SE203</text>
<text x="550" y="174" transform="rotate(-90 550 174)">W12x16</text>
<text x="522" y="175">12-</text>
<text x="527" y="175">10</text>
<text x="83" y="183">05M1024</text>
<text x="516" y="181" transform="rotate(-90 516 181)">6</text>
<text x="83" y="190">L3x3x</text>
<text x="135" y="187">24K 338 /203</text>
<text x="312" y="189">24K 300 /180</text>
<text x="484" y="192">24K 321 /19</text>
<text x="504" y="192">3</text>
<text x="70" y="201" transform="rotate(-90 70 201)">W16x31</text>
<text x="121" y="199">2</text>
<text x="478" y="200">06M1028</text>
<text x="520" y="200">06M</text>
<text x="527" y="200">1027</text>
<text x="117" y="207">SE225</text>
<text x="132" y="209">(SIM)</text>
<text x="462" y="207">L6x3</text>
<text x="474" y="207">x</text>
<text x="483" y="207">(LLV)</text>
<text x="519" y="206">L6x6</text>
<text x="527" y="206">x</text>
<text x="550" y="210" transform="rotate(-90 550 210)">W16x26</text>
<text x="480" y="213">FRAME</text>
<text x="522" y="212">FRAME</text>
<text x="561" y="215" transform="rotate(-90 561 215)">HSS8x8x</text>
<text x="573" y="215" transform="rotate(-90 573 215)">&quot;)</text>
<text x="460" y="220">06M1030</text>
<text x="519" y="220">7-2</text>
<text x="539" y="220">3-9</text>
<text x="615" y="217" transform="rotate(-90 615 217)">15-2</text>
<text x="444" y="226">L6x3</text>
<text x="457" y="226">x</text>
<text x="466" y="226">(LLV)</text>
<text x="501" y="229">3</text>
<text x="120" y="237">32G4</text>
<text x="129" y="237">N 10.3K/6.2K</text>
<text x="275" y="239">40G8N 9.2K/5.5K</text>
<text x="434" y="234">(CUTTO SU</text>
<text x="454" y="234">IT @ FIELD)</text>
<text x="539" y="239">3</text>
<text x="567" y="235" transform="rotate(-90 567 235)">T.O.JOIST</text>
<text x="573" y="239" transform="rotate(-90 573 239)">EL: (+38'-0</text>
<text x="485" y="240" transform="rotate(-90 485 240)">1-7</text>
<text x="433" y="247">40G8NSP3</text>
<text x="516" y="247" transform="rotate(-90 516 247)">3</text>
<text x="581" y="252">1</text>
<text x="576" y="260">SE225</text>
<text x="615" y="260" transform="rotate(-90 615 260)">8-0</text>
<text x="485" y="269" transform="rotate(-90 485 269)">2-10</text>
<text x="515" y="268" transform="rotate(-90 515 268)">3</text>
<text x="522" y="267">W1</text>
<text x="528" y="267">2x16</text>
<text x="561" y="267" transform="rotate(-90 561 267)">HSS8x8x</text>
<text x="592" y="264">(SIM)</text>
<text x="191" y="275" transform="rotate(-90 191 275)">15-4</text>
<text x="395" y="275" transform="rotate(-90 395 275)">15-4</text>
<text x="509" y="276" transform="rotate(-90 509 276)">6</text>
<text x="166" y="278" transform="rotate(-90 166 278)">SLOPE</text>
<text x="465" y="278" transform="rotate(-90 465 278)">SLOPE</text>
<text x="519" y="282">06M1</text>
<text x="528" y="282">027</text>
<text x="483" y="286">06M1029</text>
<text x="517" y="288">L6x6x</text>
<text x="566" y="286" transform="rotate(-90 566 286)">(LSV)</text>
<text x="468" y="292">L6x3</text>
<text x="481" y="292">x</text>
<text x="489" y="293">(LLV)</text>
<text x="577" y="290">1</text>
<text x="197" y="296" transform="rotate(-90 197 296)">6</text>
<text x="206" y="297">05M1023</text>
<text x="317" y="295">DECK SPAN</text>
<text x="403" y="295" transform="rotate(-90 403 295)">6</text>
<text x="412" y="296">06M1008</text>
<text x="485" y="300">FRAME</text>
<text x="520" y="295">FRA</text>
<text x="527" y="295">ME</text>
<text x="550" y="298" transform="rotate(-90 550 298)">W14x22</text>
<text x="561" y="299" transform="rotate(-90 561 299)">HSS12x8x</text>
<text x="573" y="298">SE206</text>
<text x="714" y="297">(REF: 1/S104,1/A161)</text>
<text x="73" y="311" transform="rotate(-90 73 311)">W21x44</text>
<text x="206" y="306">L6x6x</text>
<text x="242" y="309">4</text>
<text x="412" y="306">L6x6x</text>
<text x="448" y="308">4</text>
<text x="595" y="309">(TYP)</text>
<text x="665" y="311">NOTE:</text>
<text x="238" y="317">SE225</text>
<text x="444" y="315">SE225</text>
<text x="588" y="315">2</text>
<text x="665" y="317">1.ALLELEVATIONARE REFERENCED FROMTHE FINISHED FLOOR EL: [0'-0&quot;] = DATUM EL: 100'-0&quot; (U.N.O).</text>
<text x="583" y="323">SE227</text>
<text x="615" y="319" transform="rotate(-90 615 319)">22-6</text>
<text x="665" y="324">2. E.O.S- INDICATES EDGE OF SLAB.</text>
<text x="135" y="327">24K 338 /203</text>
<text x="312" y="328">24K 300 /180</text>
<text x="482" y="328">24K 321 /19</text>
<text x="502" y="328">3</text>
<text x="573" y="332" transform="rotate(-90 573 332)">&quot;)</text>
<text x="665" y="330">3.ALLSLAB EDGE BENT PLATESARE</text>
<text x="740" y="330">&quot; THK. (U.N.O)</text>
<text x="665" y="337">4.</text>
<text x="682" y="337">- INDICATES JOIST (U.N.O).</text>
<text x="665" y="343">5.</text>
<text x="682" y="343">- INDICATES METALDECK SPAN DIRECTION.</text>
<text x="120" y="354">32G4</text>
<text x="129" y="354">N 10.3K/6.2K</text>
<text x="567" y="352" transform="rotate(-90 567 352)">T.O.JOIST</text>
<text x="275" y="355">40G8N 9.2K/5.5K</text>
<text x="437" y="357">40G8NSP3</text>
<text x="573" y="356" transform="rotate(-90 573 356)">EL: (+36'-9</text>
<text x="584" y="372">1</text>
<text x="580" y="380">SE203</text>
<text x="550" y="387" transform="rotate(-90 550 387)">W16x26</text>
<text x="561" y="390" transform="rotate(-90 561 390)">HSS8x8x</text>
<text x="615" y="390" transform="rotate(-90 615 390)">15-3</text>
<text x="513" y="407" transform="rotate(-90 513 407)">6</text>
<text x="580" y="407">1</text>
<text x="592" y="406">(TYP)</text>
<text x="74" y="408" transform="rotate(-90 74 408)">W21x50</text>
<text x="575" y="415">SE225</text>
<text x="508" y="422">06M1027</text>
<text x="530" y="422">L6x6x</text>
<text x="135" y="428">24K 338 /203</text>
<text x="312" y="429">24K 300 /180</text>
<text x="483" y="428">24K 321 /19</text>
<text x="503" y="428">3</text>
<text x="531" y="428">FRAME</text>
<text x="731" y="438">THE INFORMATION NOTED HEREON THIS DRAWING IS THE</text>
<text x="591" y="447" transform="rotate(-90 591 447)">&quot;)</text>
<text x="615" y="449" transform="rotate(-90 615 449)">15-3</text>
<text x="731" y="444">PROPERTY OF STEEL FAB ENTERPRISES, INC.AND SHALL</text>
<text x="550" y="454" transform="rotate(-90 550 454)">W12x16</text>
<text x="731" y="451">NOTED BE USED WITHOUT WRITTEN CONSENT.</text>
<text x="70" y="458" transform="rotate(-90 70 458)">W14x22</text>
<text x="560" y="458" transform="rotate(-90 560 458)">HSS8x8x</text>
<text x="113" y="473">W16x36</text>
<text x="251" y="473">W16x31</text>
<text x="340" y="473">W16x31</text>
<text x="433" y="473">W16x31</text>
<text x="494" y="473">W16x31</text>
<text x="585" y="470" transform="rotate(-90 585 470)">T.O.BEAM</text>
<text x="591" y="470" transform="rotate(-90 591 470)">EL: (+35'-2</text>
<text x="598" y="470" transform="rotate(-90 598 470)">@ GRID 'F'</text>
<text x="615" y="485" transform="rotate(-90 615 485)">1-4</text>
<text x="81" y="487">05M1010</text>
<text x="108" y="487">05M1011</text>
<text x="133" y="487">05M1012</text>
<text x="157" y="487">05M1013</text>
<text x="183" y="487">05M1014</text>
<text x="205" y="487">05M1015</text>
<text x="228" y="487">05M1016</text>
<text x="252" y="487">05M1014</text>
<text x="274" y="487">05M1014</text>
<text x="298" y="487">05M1015</text>
<text x="320" y="487">05M1016</text>
<text x="344" y="488">05M1014</text>
<text x="366" y="488">06M1013</text>
<text x="389" y="487">06M1014</text>
<text x="412" y="488">06M1015</text>
<text x="433" y="487">06M1013</text>
<text x="458" y="488">06M1016</text>
<text x="482" y="487">06M1017</text>
<text x="507" y="487">06M1018</text>
<text x="533" y="487">06M1019</text>
<text x="565" y="489">1-4</text>
<text x="621" y="490" transform="rotate(-90 621 490)">E.O.S</text>
<text x="83" y="497">7-4</text>
<text x="112" y="497">6-9</text>
<text x="138" y="497">6-9</text>
<text x="164" y="497">6-9</text>
<text x="188" y="497">6-0</text>
<text x="211" y="497">6-0</text>
<text x="234" y="497">6-0</text>
<text x="256" y="497">6-0</text>
<text x="279" y="497">6-0</text>
<text x="302" y="497">6-0</text>
<text x="325" y="497">6-0</text>
<text x="348" y="497">6-0</text>
<text x="371" y="497">6-0</text>
<text x="394" y="497">6-0</text>
<text x="416" y="497">6-0</text>
<text x="439" y="497">6-0</text>
<text x="463" y="497">6-5</text>
<text x="487" y="497">6-5</text>
<text x="512" y="497">6-5</text>
<text x="539" y="497">7-9</text>
<text x="560" y="494">E.O.S</text>
<text x="84" y="506">7</text>
<text x="585" y="505" transform="rotate(-90 585 505)">T.O.JOIST</text>
<text x="591" y="505" transform="rotate(-90 591 505)">EL: (+35'-6&quot;)</text>
<text x="598" y="505" transform="rotate(-90 598 505)">@ GRID 'F'</text>
<text x="342" y="512">1</text>
<text x="338" y="520">SE205</text>
<text x="52" y="530">1-4</text>
<text x="124" y="530">27-0</text>
<text x="221" y="530">24-0</text>
<text x="313" y="530">24-0</text>
<text x="404" y="530">24-0</text>
<text x="500" y="530">25-8</text>
<text x="48" y="536">E.O.S</text>
</g>
<g font-size="5.5" fill="#f0f">
<text x="60" y="83">SEQ #04</text>
<text x="79" y="83">SEQ #05</text>
<text x="345" y="83">SEQ #05</text>
<text x="365" y="83">SEQ #06</text>
<text x="518" y="226">V.I.F</text>
<text x="540" y="226">V.I.F</text>
<text x="491" y="240" transform="rotate(-90 491 240)">V.I.F</text>
<text x="491" y="270" transform="rotate(-90 491 270)">V.I.F</text>
<text x="197" y="276" transform="rotate(-90 197 276)">(V.I.F)</text>
<text x="400" y="276" transform="rotate(-90 400 276)">(V.I.F)</text>
<text x="93" y="570" transform="rotate(-90 93 570)">E208</text>
<text x="87" y="581" transform="rotate(-90 87 581)">REFER SHEET</text>
<text x="80" y="583" transform="rotate(-90 80 583)">MATCH LINE A-A</text>
</g>
<g font-size="4.9">
<text x="75" y="63">6</text>
<text x="178" y="63">7</text>
<text x="268" y="63">7.5</text>
<text x="361" y="63">8</text>
<text x="451" y="63">8.5</text>
<text x="550" y="63">9</text>
<text x="621" y="128">A</text>
<text x="620" y="186">A.5</text>
<text x="621" y="244">B</text>
<text x="620" y="274">C.1</text>
<text x="621" y="360">D</text>
<text x="620" y="418">D.8</text>
<text x="622" y="476">F</text>
<text x="63" y="540">5</text>
<text x="75" y="540">6</text>
<text x="178" y="540">7</text>
<text x="268" y="540">7.5</text>
<text x="361" y="540">8</text>
<text x="451" y="540">8.5</text>
<text x="550" y="540">9</text>
</g>
<g font-size="4.8">
<text x="92" y="163">1</text>
<text x="88" y="169">SE201</text>
</g>
<g font-size="4.7">
<text x="573" y="96" transform="rotate(-90 573 96)">3/</text>
<text x="574" y="93" transform="rotate(-90 574 93)">4</text>
<text x="572" y="138" transform="rotate(-90 572 138)">1/</text>
<text x="573" y="135" transform="rotate(-90 573 135)">4</text>
<text x="559" y="150" transform="rotate(-90 559 150)">1/</text>
<text x="560" y="147" transform="rotate(-90 560 147)">4</text>
<text x="93" y="189">1/</text>
<text x="96" y="191">4</text>
<text x="561" y="197" transform="rotate(-90 561 197)">4</text>
<text x="560" y="200" transform="rotate(-90 560 200)">1/</text>
<text x="470" y="205">1/</text>
<text x="472" y="207">2</text>
<text x="476" y="205">5/</text>
<text x="479" y="207">16</text>
<text x="529" y="205">5/</text>
<text x="532" y="206">16</text>
<text x="544" y="219">1/</text>
<text x="547" y="221">4</text>
<text x="572" y="221" transform="rotate(-90 572 221)">9/</text>
<text x="573" y="218" transform="rotate(-90 573 218)">16</text>
<text x="452" y="225">1</text>
<text x="454" y="226">/2</text>
<text x="459" y="225">5/</text>
<text x="461" y="227">16</text>
<text x="486" y="232" transform="rotate(-90 486 232)">8</text>
<text x="503" y="228">1/</text>
<text x="506" y="230">2</text>
<text x="484" y="235" transform="rotate(-90 484 235)">3/</text>
<text x="541" y="238">1/</text>
<text x="543" y="240">2</text>
<text x="514" y="245" transform="rotate(-90 514 245)">1/</text>
<text x="516" y="242" transform="rotate(-90 516 242)">2</text>
<text x="562" y="249" transform="rotate(-90 562 249)">4</text>
<text x="560" y="252" transform="rotate(-90 560 252)">1/</text>
<text x="515" y="264" transform="rotate(-90 515 264)">2</text>
<text x="513" y="266" transform="rotate(-90 513 266)">1/</text>
<text x="560" y="281" transform="rotate(-90 560 281)">1/</text>
<text x="561" y="279" transform="rotate(-90 561 279)">4</text>
<text x="527" y="287">5/</text>
<text x="476" y="291">1</text>
<text x="478" y="292">/</text>
<text x="479" y="293">2</text>
<text x="483" y="291">5/</text>
<text x="485" y="293">16</text>
<text x="530" y="288">16</text>
<text x="216" y="305">3/</text>
<text x="421" y="305">3/</text>
<text x="219" y="306">8</text>
<text x="424" y="307">8</text>
<text x="733" y="329">5/</text>
<text x="574" y="335" transform="rotate(-90 574 335)">16</text>
<text x="736" y="331">16</text>
<text x="572" y="338" transform="rotate(-90 572 338)">5/</text>
<text x="561" y="372" transform="rotate(-90 561 372)">4</text>
<text x="559" y="374" transform="rotate(-90 559 374)">1/</text>
<text x="540" y="421">5/</text>
<text x="542" y="422">16</text>
<text x="558" y="442" transform="rotate(-90 558 442)">1/</text>
<text x="560" y="440" transform="rotate(-90 560 440)">4</text>
<text x="591" y="449" transform="rotate(-90 591 449)">2</text>
<text x="590" y="452" transform="rotate(-90 590 452)">1/</text>
<text x="88" y="495">1/</text>
<text x="91" y="497">2</text>
<text x="86" y="505">1/</text>
<text x="89" y="506">2</text>
</g>
<g font-size="4.2">
<text x="817" y="292">TRUE NORTH</text>
<text x="847" y="292">PROJECT NORTH</text>
</g>
<g font-size="3.5">
<text x="772" y="21">1</text>
<text x="784" y="21">2</text>
<text x="801" y="21">3</text>
<text x="820" y="21">4</text>
<text x="831" y="21">5</text>
<text x="841" y="21">6</text>
<text x="852" y="21">7</text>
<text x="867" y="21">8</text>
<text x="885" y="21">9</text>
<text x="758" y="31">A</text>
<text x="758" y="47">C</text>
<text x="758" y="62">E</text>
<text x="758" y="81">G</text>
</g>
</svg>
